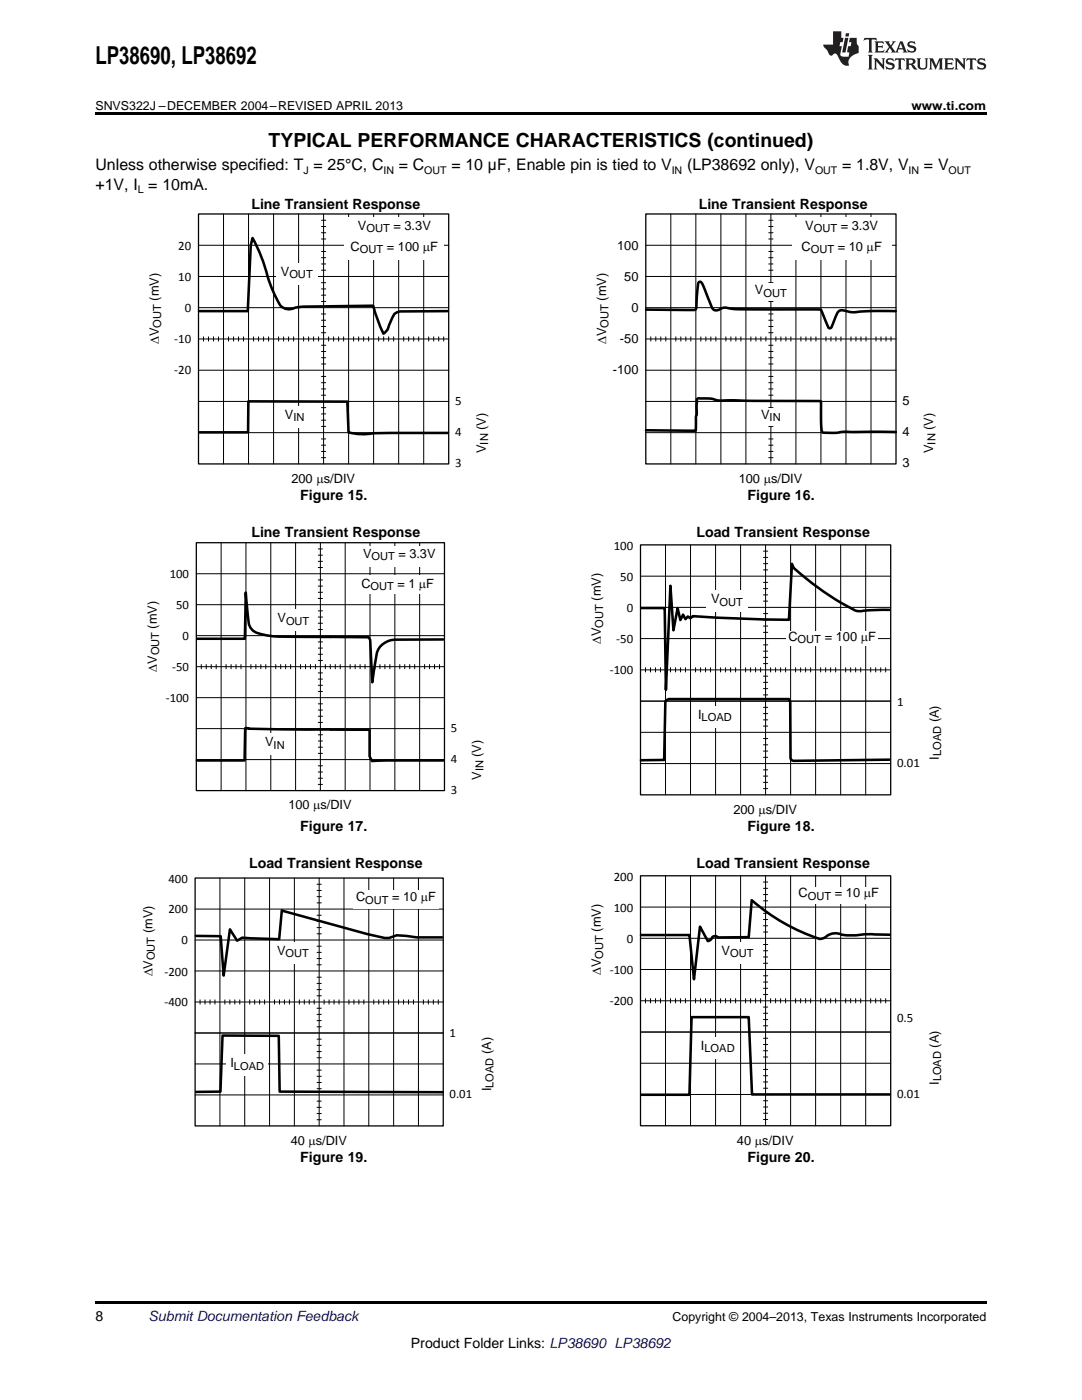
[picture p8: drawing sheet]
<svg xmlns="http://www.w3.org/2000/svg" width="216mm" height="279mm" viewBox="0 0 216 279" stroke-linecap="round" stroke-linejoin="round" font-family="sans-serif">
<path d="M19 259.7h177.8v.5h-177.8z" fill="#000"/>
<g fill="#fff">
<path d="M66.9 233.7h.3v.7h-.3z"/>
<path d="M156.1 233.7h.4v.7h-.4z"/>
</g>
<path d="M38.9 175.2h49.5v49.5h-49.5z" fill="none" stroke="#000" stroke-width=".25"/>
<g fill="none" stroke="#000" stroke-width=".2">
<path d="M43.9 175.2v49.5M48.8 175.2v49.5M53.8 175.2v49.5M58.7 175.2v49.5M63.3 178.9h.8M63.3 177.7h.8M63.3 176.5h.8M63.7 175.2v49.5M68.6 175.2v49.5M73.6 175.2v49.5M78.5 175.2v49.5M83.5 175.2v49.5"/>
<path d="M38.9 200h49.5M38.9 193.8h49.5M38.9 187.6h49.5M38.9 181.4h49.5M39.9 199.5v.9M40.9 199.5v.9M41.9 199.5v.9M42.9 199.5v.9M44.9 199.5v.9M45.9 199.5v.9M46.9 199.5v.9M47.8 199.5v.9"/>
<path d="M49.8 199.5v.9M50.8 199.5v.9M51.8 199.5v.9M52.8 199.5v.9M54.8 199.5v.9M55.8 199.5v.9M56.8 199.5v.9M57.8 199.5v.9M59.7 199.5v.9M60.7 199.5v.9M61.7 199.5v.9M62.7 199.5v.9"/>
<path d="M63.3 198.7h.8M63.3 197.5h.8M63.3 196.3h.8M63.3 195h.8M63.3 192.5h.8M63.3 191.3h.8M63.3 190.1h.8M63.3 188.8h.8M63.3 186.4h.8M63.3 185.1h.8M63.3 183.9h.8M63.3 182.7h.8"/>
<path d="M63.3 180.2h.8M64.7 199.5v.9M65.7 199.5v.9M66.7 199.5v.9M67.6 199.5v.9M69.6 199.5v.9M70.6 199.5v.9M71.6 199.5v.9M72.6 199.5v.9M74.6 199.5v.9M75.6 199.5v.9M76.6 199.5v.9"/>
<path d="M77.5 199.5v.9M79.5 199.5v.9M80.5 199.5v.9M81.5 199.5v.9M82.5 199.5v.9M84.5 199.5v.9M85.5 199.5v.9M86.5 199.5v.9M87.5 199.5v.9M38.9 218.5h49.5M38.9 212.3h49.5M38.9 206.2h49.5"/>
<path d="M63.3 219.8h.8M63.3 217.3h.8M63.3 216h.8M63.3 214.8h.8M63.3 213.6h.8M63.3 211.1h.8M63.3 209.9h.8M63.3 208.6h.8M63.3 207.4h.8M63.3 204.9h.8M63.3 203.7h.8M63.3 202.4h.8"/>
<path d="M63.3 201.2h.8M63.3 223.5h.8M63.3 222.2h.8M63.3 221h.8"/>
</g>
<g fill="#fff">
<path d="M45.2 210.4h8.3v4.4h-8.3z" fill-rule="evenodd"/>
<path d="M54.3 188.1h8.3v4.3h-8.3z" fill-rule="evenodd"/>
<path d="M70.4 177.7h17.2v3.6h-17.2z" fill-rule="evenodd"/>
</g>
<g fill="none" stroke="#000" stroke-width=".2">
<path d="M132.8 174.8v49.9M137.8 174.8v49.9M142.8 174.8v49.9M147.8 174.8v49.9M152.3 179.8h.9M152.3 178.5h.9M152.3 177.3h.9M152.3 176h.9M152.8 174.8v49.9M157.8 174.8v49.9M162.7 174.8v49.9M167.7 174.8v49.9"/>
<path d="M172.7 174.8v49.9M127.8 199.7h49.9M127.8 193.5h49.9M127.8 187.3h49.9M127.8 181h49.9M128.8 199.3v.9M129.8 199.3v.9M130.8 199.3v.9M131.8 199.3v.9M133.8 199.3v.9M134.8 199.3v.9M135.8 199.3v.9"/>
<path d="M136.8 199.3v.9M138.8 199.3v.9M139.8 199.3v.9M140.8 199.3v.9M141.8 199.3v.9M143.8 199.3v.9M144.8 199.3v.9M145.8 199.3v.9M146.8 199.3v.9M148.8 199.3v.9M149.8 199.3v.9M150.8 199.3v.9"/>
<path d="M151.8 199.3v.9M152.3 198.5h.9M152.3 197.2h.9M152.3 196h.9M152.3 194.7h.9M152.3 192.2h.9M152.3 191h.9M152.3 189.7h.9M152.3 188.5h.9M152.3 186h.9M152.3 184.8h.9M152.3 183.5h.9"/>
<path d="M152.3 182.3h.9M153.8 199.3v.9M154.8 199.3v.9M155.8 199.3v.9M156.8 199.3v.9M158.8 199.3v.9M159.8 199.3v.9M160.8 199.3v.9M161.8 199.3v.9M163.7 199.3v.9M164.7 199.3v.9M165.7 199.3v.9"/>
<path d="M166.7 199.3v.9M168.7 199.3v.9M169.7 199.3v.9M170.7 199.3v.9M171.7 199.3v.9M173.7 199.3v.9M174.7 199.3v.9M175.7 199.3v.9M176.7 199.3v.9M38.9 206.2h49.5M127.8 218.4h49.9M127.8 212.2h49.9"/>
<path d="M127.8 206h49.9M152.3 219.7h.9M152.3 217.2h.9M152.3 215.9h.9M152.3 214.7h.9M152.3 213.4h.9M152.3 210.9h.9M152.3 209.7h.9M152.3 208.5h.9M152.3 207.2h.9M152.3 204.7h.9M152.3 203.5h.9"/>
<path d="M152.3 202.2h.9M152.3 201h.9M152.3 223.4h.9M152.3 222.2h.9M152.3 220.9h.9"/>
</g>
<path d="M39.1 186.8h4.9l.6 7.9 1.3-9.2 1.4 2.2 1-.6 7.4 .3 .5-5.7 17.1 4.7 3.5 .8h.8l1.6-.5 3.9 .4h5.1M39.2 217.9h4.8l.4-11.2h11.2l.2 11.2 32.5 .1" fill="none" stroke="#000" stroke-width=".51"/>
<path d="M127.8 174.8h49.9v49.9h-49.9z" fill="none" stroke="#000" stroke-width=".26"/>
<g fill="#fff">
<path d="M138.9 206.9h8.7v4.4h-8.7z" fill-rule="evenodd"/>
<path d="M143 188h8.4v4.4h-8.4z" fill-rule="evenodd"/>
<path d="M158.6 177h17.5v3.4h-17.5z" fill-rule="evenodd"/>
</g>
<path d="M127.8 206h49.9" fill="none" stroke="#000" stroke-width=".2"/>
<path d="M177.6 186.5h-4.9a12.3 12.3 0 0 1-5.7-.2 3.7 3.7 0 0 0-2.7 .9l-.7 .2a39.2 39.2 0 0 1-13.6-7.8l-.6 7.4-6.1 .1a.74 .74 0 0 0-1.3 .2l-.8 .5-1.5-2.9-1.2 10.5-.9-8.8h-9.7M177.6 218.4h-27.5l-.7-15.4h-11.4l-.4 15.5h-9.6" fill="none" stroke="#000" stroke-width=".51"/>
<g fill="#fff">
<path d="M66.9 167.6h.3v.7h-.3z"/>
<path d="M156.1 167.6h.4v.7h-.4z"/>
</g>
<path d="M39.2 108.3h49.5v49.5h-49.5z" fill="none" stroke="#000" stroke-width=".25"/>
<g fill="none" stroke="#000" stroke-width=".2">
<path d="M39.2 114.5h49.5M44.1 108.3v49.5M49.1 108.3v49.5M54 108.3v49.5M59 108.3v49.5M63.5 119.4h.9M63.5 118.2h.9M63.5 117h.9M63.5 115.7h.9M63.5 113.3h.9M63.5 112h.9M63.5 110.8h.9"/>
<path d="M63.5 109.6h.9M63.9 108.3v49.5M68.9 108.3v49.5M73.8 108.3v49.5M78.8 108.3v49.5M83.7 108.3v49.5M39.2 139.2h49.5M39.2 133.1h49.5M39.2 126.9h49.5M39.2 120.7h49.5M40.2 132.6v.9M41.2 132.6v.9"/>
<path d="M42.1 132.6v.9M43.1 132.6v.9M45.1 132.6v.9M46.1 132.6v.9M47.1 132.6v.9M48.1 132.6v.9M50.1 132.6v.9M51.1 132.6v.9M52 132.6v.9M53 132.6v.9M55 132.6v.9M56 132.6v.9"/>
<path d="M57 132.6v.9M58 132.6v.9M60 132.6v.9M61 132.6v.9M62 132.6v.9M62.9 132.6v.9M63.5 138h.9M63.5 136.8h.9M63.5 135.5h.9M63.5 134.3h.9M63.5 131.8h.9M63.5 130.6h.9"/>
<path d="M63.5 129.3h.9M63.5 128.1h.9M63.5 125.6h.9M63.5 124.4h.9M63.5 123.1h.9M63.5 121.9h.9M64.9 132.6v.9M65.9 132.6v.9M66.9 132.6v.9M67.9 132.6v.9M69.9 132.6v.9M70.9 132.6v.9"/>
<path d="M71.9 132.6v.9M72.8 132.6v.9M74.8 132.6v.9M75.8 132.6v.9M76.8 132.6v.9M77.8 132.6v.9M79.8 132.6v.9M80.8 132.6v.9M81.8 132.6v.9M82.7 132.6v.9M84.7 132.6v.9M85.7 132.6v.9"/>
<path d="M86.7 132.6v.9M87.7 132.6v.9M39.2 151.6h49.5M39.2 145.4h49.5M63.5 156.5h.9M63.5 155.3h.9M63.5 154.1h.9M63.5 152.8h.9M63.5 150.4h.9M63.5 149.1h.9M63.5 147.9h.9M63.5 146.6h.9"/>
<path d="M63.5 144.2h.9M63.5 142.9h.9M63.5 141.7h.9M63.5 140.5h.9"/>
</g>
<g fill="#fff">
<path d="M51.5 146.4h6.7v4.3h-6.7z" fill-rule="evenodd"/>
<path d="M54.4 121.6h8.3v4.4h-8.3z" fill-rule="evenodd"/>
<path d="M71.5 108.9h16.3v4.2h-16.3z" fill-rule="evenodd"/>
</g>
<path d="M39.4 127.5h9.5l.1-9.3 .5 4.7a4.3 4.3 0 0 0 .7 2.7 6.3 6.3 0 0 0 4 1.3l19.4 .3 .3 .5 .4 8.5 .7-5a3.8 3.8 0 0 1 3.9-3.5l9.5-.1M66 145.6h7.7v5.3l.5 1 14.2-.1M66.1 145.6h-9.2l-8-.3-.1 6.5h-9.5" fill="none" stroke="#000" stroke-width=".51"/>
<path d="M72.1 114.9h14.5v3.6h-14.5z" fill-rule="evenodd" fill="#fff"/>
<path d="M127.8 108.7h49.9v49.9h-49.9z" fill="none" stroke="#000" stroke-width=".26"/>
<g fill="none" stroke="#000" stroke-width=".2">
<path d="M127.8 115h49.9M132.8 108.7v49.9M137.8 108.7v49.9M142.8 108.7v49.9M147.8 108.7v49.9M152.3 120h.9M152.3 118.7h.9M152.3 117.5h.9M152.3 116.2h.9M152.3 113.7h.9M152.3 112.5h.9M152.3 111.2h.9"/>
<path d="M152.3 110h.9M152.8 108.7v49.9M157.8 108.7v49.9M162.7 108.7v49.9M167.7 108.7v49.9M172.7 108.7v49.9M127.8 139.9h49.9M127.8 133.7h49.9M127.8 127.4h49.9M127.8 121.2h49.9M128.8 133.3v.8M129.8 133.3v.8"/>
<path d="M130.8 133.3v.8M131.8 133.3v.8M133.8 133.3v.8M134.8 133.3v.8M135.8 133.3v.8M136.8 133.3v.8M138.8 133.3v.8M139.8 133.3v.8M140.8 133.3v.8M141.8 133.3v.8M143.8 133.3v.8M144.8 133.3v.8"/>
<path d="M145.8 133.3v.8M146.8 133.3v.8M148.8 133.3v.8M149.8 133.3v.8M150.8 133.3v.8M151.8 133.3v.8M152.3 138.7h.9M152.3 137.4h.9M152.3 136.2h.9M152.3 134.9h.9M152.3 132.4h.9M152.3 131.2h.9"/>
<path d="M152.3 129.9h.9M152.3 128.7h.9M152.3 126.2h.9M152.3 124.9h.9M152.3 123.7h.9M152.3 122.5h.9M153.8 133.3v.8M154.8 133.3v.8M155.8 133.3v.8M156.8 133.3v.8M158.8 133.3v.8M159.8 133.3v.8"/>
<path d="M160.8 133.3v.8M161.8 133.3v.8M163.7 133.3v.8M164.7 133.3v.8M165.7 133.3v.8M166.7 133.3v.8M168.7 133.3v.8M169.7 133.3v.8M170.7 133.3v.8M171.7 133.3v.8M173.7 133.3v.8M174.7 133.3v.8"/>
<path d="M175.7 133.3v.8M176.7 133.3v.8M127.8 152.4h49.9M127.8 146.2h49.9M152.3 157.4h.9M152.3 156.1h.9M152.3 154.9h.9M152.3 153.6h.9M152.3 151.1h.9M152.3 149.9h.9M152.3 148.6h.9M152.3 147.4h.9"/>
<path d="M152.3 144.9h.9M152.3 143.7h.9M152.3 142.4h.9M152.3 141.2h.9"/>
</g>
<g fill="#fff">
<path d="M138.4 140.9h8.6v4.3h-8.6z" fill-rule="evenodd"/>
<path d="M140.9 117.8h8.4v4.4h-8.4z" fill-rule="evenodd"/>
<path d="M156.9 126h18.3v2.9h-18.3z" fill-rule="evenodd"/>
</g>
<path d="M127.8 139.9h49.9" fill="none" stroke="#000" stroke-width=".2"/>
<path d="M128 121.3h4.6l.3 16.4 .9-20.8 .6 8.9 .8-4.5 .6 2.5 .5-1.1 .5 .9 .5-.6 .4 .4 .6-.4 9.5 .5 9.6 .2 .6-11.2 .5 1 4.2 3.4 4.2 2.8 3.7 2.1 .8 .2 3.1-.3h3M177.5 151.6l-19.1 .2a.69 .69 0 0 1-.7-.5v-11.2l-.3-.6h-23.9l-.7 .4-.3 11.8h-4.6" fill="none" stroke="#000" stroke-width=".51"/>
<g fill="#fff">
<path d="M66.9 101.6h.3v.7h-.3z"/>
<path d="M156.1 101.6h.4v.7h-.4z"/>
</g>
<path d="M39.6 42.7h49.9v49.9h-49.9z" fill="none" stroke="#000" stroke-width=".26"/>
<g fill="none" stroke="#000" stroke-width=".2">
<path d="M39.6 55.2h49.9M39.6 48.9h49.9M44.6 42.7v49.9M49.6 42.7v49.9M54.6 42.7v49.9M59.6 42.7v49.9M64.1 58.9h.9M64.1 57.7h.9M64.1 56.4h.9M64.1 53.9h.9M64.1 52.7h.9M64.1 51.4h.9"/>
<path d="M64.1 50.2h.9M64.1 47.7h.9M64.1 46.5h.9M64.1 45.2h.9M64.1 44h.9M64.6 42.7v49.9M69.6 42.7v49.9M74.6 42.7v49.9M79.6 42.7v49.9M84.5 42.7v49.9M39.6 73.9h49.9M39.6 67.6h49.9"/>
<path d="M39.6 61.4h49.9M40.6 67.2v.9M41.6 67.2v.9M42.6 67.2v.9M43.6 67.2v.9M45.6 67.2v.9M46.6 67.2v.9M47.6 67.2v.9M48.6 67.2v.9M50.6 67.2v.9M51.6 67.2v.9M52.6 67.2v.9"/>
<path d="M53.6 67.2v.9M55.6 67.2v.9M56.6 67.2v.9M57.6 67.2v.9M58.6 67.2v.9M60.6 67.2v.9M61.6 67.2v.9M62.6 67.2v.9M63.6 67.2v.9M64.1 78.9h.9M64.1 77.6h.9M64.1 76.4h.9"/>
<path d="M64.1 75.1h.9M64.1 72.6h.9M64.1 71.4h.9M64.1 70.1h.9M64.1 68.9h.9M64.1 66.4h.9M64.1 65.2h.9M64.1 63.9h.9M64.1 62.7h.9M64.1 60.2h.9M65.6 67.2v.9M66.6 67.2v.9"/>
<path d="M67.6 67.2v.9M68.6 67.2v.9M70.6 67.2v.9M71.6 67.2v.9M72.6 67.2v.9M73.6 67.2v.9M75.6 67.2v.9M76.6 67.2v.9M77.5 67.2v.9M78.5 67.2v.9M80.5 67.2v.9M81.5 67.2v.9"/>
<path d="M82.5 67.2v.9M83.5 67.2v.9M85.5 67.2v.9M86.5 67.2v.9M87.5 67.2v.9M88.5 67.2v.9M39.6 86.3h49.9M39.6 80.1h49.9M64.1 91.3h.9M64.1 90.1h.9M64.1 88.8h.9M64.1 87.6h.9"/>
<path d="M64.1 85.1h.9M64.1 83.9h.9M64.1 82.6h.9M64.1 81.4h.9"/>
</g>
<g fill="#fff">
<path d="M55.4 81h6.8v4.4h-6.8z" fill-rule="evenodd"/>
<path d="M55 52.5h8.4v4.4h-8.4z" fill-rule="evenodd"/>
<path d="M68.7 43.3h20v8.5h-20z" fill-rule="evenodd"/>
</g>
<path d="M39.7 62.1h9.7l.6-13.2 .4-1.4a35.5 35.5 0 0 1 3.2 8.4l1.6 3.7a2.88 2.88 0 0 0 1.6 2 2.35 2.35 0 0 0 2-.2l1.8-.2 13.9-.2 .9 2.9 1.1 2.7 .9-1 .8-2a1.92 1.92 0 0 1 2.1-1.4l9-.1M39.8 86.3h9.7l.1-6.2 19.7 .1 .2 6.1 1.5 .3 1.4 .1 5.5-.3h11.5" fill="none" stroke="#000" stroke-width=".51"/>
<path d="M128.9 42.7h49.9v49.9h-49.9z" fill="none" stroke="#000" stroke-width=".26"/>
<g fill="none" stroke="#000" stroke-width=".2">
<path d="M128.9 55.2h49.9M128.9 48.9h49.9M133.9 42.7v49.9M138.8 42.7v49.9M143.8 42.7v49.9M148.8 42.7v49.9M153.4 58.9h.8M153.4 57.7h.8M153.4 56.4h.8M153.4 53.9h.8M153.4 52.7h.8M153.4 51.4h.8"/>
<path d="M153.4 50.2h.8M153.4 47.7h.8M153.4 46.5h.8M153.4 45.2h.8M153.4 44h.8M153.8 42.7v49.9M158.8 42.7v49.9M163.8 42.7v49.9M168.8 42.7v49.9M173.8 42.7v49.9M128.9 73.9h49.9M128.9 67.6h49.9"/>
<path d="M128.9 61.4h49.9M129.9 67.2v.9M130.9 67.2v.9M131.9 67.2v.9M132.9 67.2v.9M134.9 67.2v.9M135.9 67.2v.9M136.9 67.2v.9M137.8 67.2v.9M139.8 67.2v.9M140.8 67.2v.9M141.8 67.2v.9"/>
<path d="M142.8 67.2v.9M144.8 67.2v.9M145.8 67.2v.9M146.8 67.2v.9M147.8 67.2v.9M149.8 67.2v.9M150.8 67.2v.9M151.8 67.2v.9M152.8 67.2v.9M153.4 78.9h.8M153.4 77.6h.8M153.4 76.4h.8"/>
<path d="M153.4 75.1h.8M153.4 72.6h.8M153.4 71.4h.8M153.4 70.1h.8M153.4 68.9h.8M153.4 66.4h.8M153.4 65.2h.8M153.4 63.9h.8M153.4 62.7h.8M153.4 60.2h.8M154.8 67.2v.9M155.8 67.2v.9"/>
<path d="M156.8 67.2v.9M157.8 67.2v.9M159.8 67.2v.9M160.8 67.2v.9M161.8 67.2v.9M162.8 67.2v.9M164.8 67.2v.9M165.8 67.2v.9M166.8 67.2v.9M167.8 67.2v.9M169.8 67.2v.9M170.8 67.2v.9"/>
<path d="M171.8 67.2v.9M172.8 67.2v.9M174.8 67.2v.9M175.8 67.2v.9M176.8 67.2v.9M177.8 67.2v.9M128.9 86.3h49.9M128.9 80.1h49.9M153.4 91.3h.8M153.4 90.1h.8M153.4 88.8h.8M153.4 87.6h.8"/>
<path d="M153.4 85.1h.8M153.4 83.9h.8M153.4 82.6h.8M153.4 81.4h.8"/>
</g>
<g fill="#fff">
<path d="M150.4 81.4h6.8v3.6h-6.8z" fill-rule="evenodd"/>
<path d="M149.6 56.6h8.4v3.5h-8.4z" fill-rule="evenodd"/>
<path d="M158 43.3h19.9v8.5h-19.9z" fill-rule="evenodd"/>
</g>
<path d="M128.9 61.8h9.8l.2-.3 .3-4.2a.89 .89 0 0 1 .4-1.1l.5 .4 1.1 2.6a6.9 6.9 0 0 0 1.3 2.7 3.2 3.2 0 0 0 1.9-.5l2.9 .3 16.4 .1 1.5 3.3a.44 .44 0 0 0 .5 .4 .44 .44 0 0 0 .4-.5l1-2.5a1.25 1.25 0 0 1 1.8-.4 5.9 5.9 0 0 0 2.9 .1l6.9-.1M128.9 85.9h9.9l.3-6.3a9.6 9.6 0 0 1 4 .3l20.6 .2 .2 5 .2 1.1a14 14 0 0 0 4.7 0h10" fill="none" stroke="#000" stroke-width=".51"/>
<path d="M19 22.5h177.8v.5h-177.8z" fill="#000"/>
<g fill="#231f20">
<path d="M172.5 7.6l-.1 .5 .4-.2h.6v.1v2.1l-.2 .4h.9l-.2-.4v-2.1l.1-.1h.5l.5 .2-.2-.5zM174.5 8.3l.2 .3v1.5l-.2 .4h1.8l.2-.6a1.04 1.04 0 0 1-1.3 .2v-.7h.6l.3 .2v-.6l-.3 .2h-.6v-.6l.8-.1 .4 .3-.2-.5zM176.5 8.3l.9 1.1-.9 1.1h.8l-.2-.2 .4-.7 .5 .7-.2 .2h1.5l-.2-.2 .2-.4h.9l.1 .4-.2 .2h1l-.3-.3-.7-1.9h-.5l-.9 2-.8-1 .9-1h-.8l.1 .3-.4 .5-.3-.6 .1-.2zM179.7 8.6l.4 1h-.7zM181.3 8.4a.63 .63 0 0 0-.2 .7 .63 .63 0 0 0 .6 .4l.6 .2 .1 .2a.75 .75 0 0 1-.7 .4 .75 .75 0 0 1-.6-.5l.1 .7 .1-.1a1.11 1.11 0 0 0 1.5-.6 1.13 1.13 0 0 0-1.2-.8l-.1-.4a1.04 1.04 0 0 1 1.2 .2l-.2-.5-.2 .1-.4-.2zM173.2 10.9l.2 .4v2.2l-.2 .4h1l-.3-.4v-2.2l.3-.4zM174.3 11.6l.3 .4v1.5l-.3 .4h.8l-.2-.4v-1.3l1.5 1.7v-1.9l.2-.4h-.7l.2 .4v.9l-1.1-1.3zM177 11.8a.62 .62 0 0 0-.2 .7 .62 .62 0 0 0 .6 .4l.6 .1 .1 .3a.76 .76 0 0 1-.7 .3 .76 .76 0 0 1-.7-.4l.2 .7 .1-.1a1.11 1.11 0 0 0 1.5-.6 1.13 1.13 0 0 0-1.2-.8l-.1-.4a1.04 1.04 0 0 1 1.2 .2l-.2-.6-.2 .1-.5-.1zM178.7 11.6l-.2 .6a.61 .61 0 0 1 .8-.3v1.6l-.2 .4h.9l-.2-.4v-1.6a.63 .63 0 0 1 .7 .3l-.1-.6zM180.6 11.6l.3 .4v1.5l-.3 .4h1l-.2-.2-.1-.8 .6 .2a.76 .76 0 0 0 1.2 .7l-1-1a.58 .58 0 0 0 .6-.5 .58 .58 0 0 0-.5-.6zM181.4 11.9h.1a.45 .45 0 0 1 .5 .1 .45 .45 0 0 1 .1 .5l-.8 .2zM182.9 11.6l.2 .2a2.17 2.17 0 0 0 .3 1.9 .99 .99 0 0 0 1.6-.6v-1.1l.2-.4h-.7l.2 .2a1.92 1.92 0 0 1-.2 1.8 .6 .6 0 0 1-.9-.5v-1.1l.2-.4zM185.4 11.6l.2 .4v1.5l-.2 .4h.7l-.2-.4v-1.4l.8 1.8 .8-1.8v1.4l-.2 .4h.9l-.2-.4v-1.5l.2-.4h-.8l-.6 1.5-.6-1.5zM188.4 11.6l.2 .4v1.5l-.2 .4h1.8l.1-.6a1.04 1.04 0 0 1-1.2 .1v-.6h.5l.4 .2v-.6l-.4 .2h-.5v-.7h.8l.3 .3-.1-.6zM190.5 11.6l.2 .4v1.5l-.2 .4h.7l-.2-.4v-1.3l1.5 1.7v-1.9l.2-.4h-.7l.2 .4v.9l-1.1-1.3zM192.9 11.6l-.1 .6a.61 .61 0 0 1 .7-.3l.1 1.6-.3 .4h1l-.3-.4 .1-1.6a.63 .63 0 0 1 .7 .3l-.1-.6zM195.2 11.8a.62 .62 0 0 0-.2 .7 .62 .62 0 0 0 .6 .4l.6 .1 .1 .3a.76 .76 0 0 1-.7 .3 .76 .76 0 0 1-.6-.4l.1 .7 .1-.1a1.11 1.11 0 0 0 1.6-.6 1.13 1.13 0 0 0-1.3-.8l-.1-.4a1.04 1.04 0 0 1 1.2 .2l-.1-.6-.2 .1-.5-.1z"/>
<path d="M166.2 6.3v2.6h-1.9v.4l.8 .9a.91 .91 0 0 0 1 .8 .56 .56 0 0 1 .5-.3 .56 .56 0 0 1 .5 .3l.4 .8a1.53 1.53 0 0 0 1.9 1.2 1.54 1.54 0 0 1 1-2.1l.9-.3v-1.4a1.52 1.52 0 0 1-.4-1.6h-1.3l-.2 .8h.5l-.2 .8h-.5l-.1 1v.2l.4 .1-.2 .8a1.93 1.93 0 0 1-1.6-.3l.3-1.8h-.5l.2-.8h.4l.2-.8h-.4v-1.3zM168.6 7.6l-.6 2.9h.7l.6-2.9zM168.8 6.6l-.1 .7h.6l.2-.7z"/>
</g>
<text font-size="4.9" x="19" y="12.8">LP38690, LP38692</text>
<text font-size="3.9" x="53.6" y="29.3">TYPICAL PERFORMANCE CHARACTERISTICS (continued)</text>
<g font-size="3.2">
<text x="19" y="34">Unless otherwise specified: T = 25°C, C</text>
<text x="79.6" y="34">= C</text>
<text x="90.1" y="34">= 10 µF, Enable pin is tied to V</text>
<text x="137.1" y="34">(LP38692 only), V</text>
<text x="168" y="34">= 1.8V, V</text>
<text x="184.4" y="34">= V</text>
<text x="19" y="37.9">+1V, I = 10mA.</text>
</g>
<g font-size="2.8">
<text x="50.2" y="41.6">Line Transient Response</text>
<text x="139.4" y="41.6">Line Transient Response</text>
<text x="59.9" y="99.8">Figure 15.</text>
<text x="149.2" y="99.8">Figure 16.</text>
<text x="50.2" y="107.2">Line Transient Response</text>
<text x="139" y="107.2">Load Transient Response</text>
<text x="59.9" y="165.9">Figure 17.</text>
<text x="149.2" y="165.9">Figure 18.</text>
<text x="49.7" y="173.3">Load Transient Response</text>
<text x="139" y="173.3">Load Transient Response</text>
<text x="59.9" y="231.9">Figure 19.</text>
<text x="149.2" y="231.9">Figure 20.</text>
<text x="19" y="263.6">8</text>
<text x="82" y="269">Product Folder Links: LP38690 LP38692</text>
</g>
<text font-size="2.8" fill="#0000c8" x="29.6" y="263.6">Submit Documentation Feedback</text>
<g font-size="2.6">
<text x="71.4" y="45.9">V</text>
<text x="78.5" y="45.9">= 3.3V</text>
<text x="160.7" y="45.9">V</text>
<text x="167.8" y="45.9">= 3.3V</text>
<text x="35.6" y="49.8">20</text>
<text x="70" y="50">C</text>
<text x="77.2" y="50">= 100 PF</text>
<text x="123.1" y="49.8">100</text>
<text x="159.9" y="50">C</text>
<text x="167.2" y="50">= 10 P</text>
<text x="174.4" y="50">F</text>
<text x="31.7" y="60" transform="rotate(-90 31.7 60)">(mV)</text>
<text x="35.6" y="56">10</text>
<text x="56" y="55.1">V</text>
<text x="120.9" y="60" transform="rotate(-90 120.9 60)">(mV)</text>
<text x="124.6" y="56">50</text>
<text x="150.6" y="58.7">V</text>
<text x="36.9" y="62.2">0</text>
<text x="126" y="62.2">0</text>
<text x="31.7" y="68.7" transform="rotate(-90 31.7 68.7)">'V</text>
<text x="34.8" y="68.5">-10</text>
<text x="120.9" y="68.7" transform="rotate(-90 120.9 68.7)">'V</text>
<text x="123.7" y="68.5">-50</text>
<text x="34.8" y="74.7">-20</text>
<text x="122.3" y="74.7">-100</text>
<text x="56.9" y="83.6">V</text>
<text x="90.8" y="80.8">5</text>
<text x="151.9" y="83.6">V</text>
<text x="180.1" y="80.8">5</text>
<text x="90.8" y="87">4</text>
<text x="96.9" y="85.8" transform="rotate(-90 96.9 85.8)">(V)</text>
<text x="180.1" y="87">4</text>
<text x="186.2" y="85.8" transform="rotate(-90 186.2 85.8)">(V)</text>
<text x="90.8" y="93.3">3</text>
<text x="96.9" y="90.4" transform="rotate(-90 96.9 90.4)">V</text>
<text x="180.1" y="93.3">3</text>
<text x="186.2" y="90.4" transform="rotate(-90 186.2 90.4)">V</text>
<text x="58.1" y="96.4">200 Ps/DIV</text>
<text x="147.4" y="96.4">100 Ps/DIV</text>
<text x="122.5" y="109.7">100</text>
<text x="119.9" y="119.9" transform="rotate(-90 119.9 119.9)">(mV)</text>
<text x="123.7" y="115.9">50</text>
<text x="125" y="122.1">0</text>
<text x="141.9" y="120.4">V</text>
<text x="119.9" y="128.5" transform="rotate(-90 119.9 128.5)">'V</text>
<text x="123" y="128.4">-50</text>
<text x="157.3" y="127.9">C</text>
<text x="164.6" y="127.9">= 100 P</text>
<text x="173.2" y="127.9">F</text>
<text x="121.7" y="134.6">-100</text>
<text x="139.3" y="143.4">I</text>
<text x="179" y="140.8">1</text>
<text x="187.4" y="144.2" transform="rotate(-90 187.4 144.2)">(A)</text>
<text x="179" y="153.1">0.01</text>
<text x="187.4" y="151.6" transform="rotate(-90 187.4 151.6)">I</text>
<text x="146.3" y="162.4">200 Ps/DIV</text>
<text x="122.5" y="175.8">200</text>
<text x="159.3" y="179.1">C</text>
<text x="166.6" y="179.1">= 10 PF</text>
<text x="119.9" y="185.9" transform="rotate(-90 119.9 185.9)">(mV)</text>
<text x="122.5" y="181.9">100</text>
<text x="125" y="188.1">0</text>
<text x="144" y="190.6">V</text>
<text x="119.9" y="194.6" transform="rotate(-90 119.9 194.6)">'V</text>
<text x="121.7" y="194.5">-100</text>
<text x="121.7" y="200.6">-200</text>
<text x="179" y="203.9">0.5</text>
<text x="139.9" y="209.5">I</text>
<text x="187.4" y="209.1" transform="rotate(-90 187.4 209.1)">(A)</text>
<text x="179" y="219.1">0.01</text>
<text x="187.4" y="216.5" transform="rotate(-90 187.4 216.5)">I</text>
<text x="147" y="228.4">40 Ps/DIV</text>
</g>
<g font-size="2.5">
<text x="19" y="21.9">SNVS322J –DECEMBER 2004–REVISED APRIL 2013</text>
<text x="181.9" y="21.9">www.ti.com</text>
<text x="72.5" y="111.4">V</text>
<text x="79.5" y="111.4">= 3.3V</text>
<text x="33.9" y="115.4">100</text>
<text x="72.1" y="117.3">C</text>
<text x="79.3" y="117.3">= 1 PF</text>
<text x="31.3" y="125.5" transform="rotate(-90 31.3 125.5)">(mV)</text>
<text x="35.2" y="121.5">50</text>
<text x="55.4" y="124.2">V</text>
<text x="36.4" y="127.7">0</text>
<text x="31.3" y="134.1" transform="rotate(-90 31.3 134.1)">'V</text>
<text x="34.4" y="133.9">-50</text>
<text x="33.1" y="140">-100</text>
<text x="52.9" y="149">V</text>
<text x="90" y="146.1">5</text>
<text x="90" y="152.3">4</text>
<text x="96" y="155.6" transform="rotate(-90 96 155.6)">V</text>
<text x="96" y="151" transform="rotate(-90 96 151)">(V)</text>
<text x="57.6" y="161.5">100 Ps/DIV</text>
<text x="90" y="158.4">3</text>
<text x="33.6" y="176.2">400</text>
<text x="71" y="179.9">C</text>
<text x="78.2" y="179.9">= 10</text>
<text x="83.9" y="179.9">PF</text>
<text x="33.6" y="182.3">200</text>
<text x="30.4" y="186.3" transform="rotate(-90 30.4 186.3)">(mV)</text>
<text x="36.2" y="188.5">0</text>
<text x="55.3" y="190.6">V</text>
<text x="30.4" y="194.9" transform="rotate(-90 30.4 194.9)">'V</text>
<text x="32.8" y="194.7">-200</text>
<text x="32.8" y="200.9">-400</text>
<text x="89.7" y="207">1</text>
<text x="46" y="213">I</text>
<text x="98" y="210.4" transform="rotate(-90 98 210.4)">(A)</text>
<text x="89.7" y="219.2">0.01</text>
<text x="98" y="217.8" transform="rotate(-90 98 217.8)">I</text>
<text x="58" y="228.5">40 Ps/DIV</text>
<text x="134.2" y="263.6">Copyright © 2004–2013, Texas Instruments Incorporated</text>
</g>
<g font-size="2.2">
<text x="73.1" y="46.4">OUT</text>
<text x="162.4" y="46.4">OUT</text>
<text x="71.8" y="50.5">OUT</text>
<text x="161.8" y="50.5">OUT</text>
<text x="57.7" y="55.5">OUT</text>
<text x="152.3" y="59.2">OUT</text>
<text x="32.2" y="65.4" transform="rotate(-90 32.2 65.4)">OUT</text>
<text x="121.4" y="65.4" transform="rotate(-90 121.4 65.4)">OUT</text>
<text x="58.6" y="84">IN</text>
<text x="97.4" y="88.7" transform="rotate(-90 97.4 88.7)">IN</text>
<text x="153.6" y="84.1">IN</text>
<text x="186.6" y="88.7" transform="rotate(-90 186.6 88.7)">IN</text>
<text x="74.1" y="111.8">OUT</text>
<text x="73.9" y="117.7">OUT</text>
<text x="57.1" y="124.7">OUT</text>
<text x="120.4" y="125.3" transform="rotate(-90 120.4 125.3)">OUT</text>
<text x="143.6" y="120.9">OUT</text>
<text x="31.8" y="130.8" transform="rotate(-90 31.8 130.8)">OUT</text>
<text x="159.2" y="128.3">OUT</text>
<text x="140" y="143.9">LOAD</text>
<text x="54.6" y="149.4">IN</text>
<text x="96.5" y="153.9" transform="rotate(-90 96.5 153.9)">IN</text>
<text x="187.8" y="150.9" transform="rotate(-90 187.8 150.9)">LOAD</text>
<text x="161.2" y="179.6">OUT</text>
<text x="72.9" y="180.3">OUT</text>
<text x="30.9" y="191.6" transform="rotate(-90 30.9 191.6)">OUT</text>
<text x="57" y="191.1">OUT</text>
<text x="120.4" y="191.3" transform="rotate(-90 120.4 191.3)">OUT</text>
<text x="145.7" y="191.1">OUT</text>
<text x="140.6" y="210">LOAD</text>
<text x="46.7" y="213.4">LOAD</text>
<text x="187.8" y="215.8" transform="rotate(-90 187.8 215.8)">LOAD</text>
<text x="98.5" y="217.1" transform="rotate(-90 98.5 217.1)">LOAD</text>
</g>
<g font-size="2.1">
<text x="60.5" y="34.6">J</text>
<text x="76.5" y="34.6">IN</text>
<text x="84.7" y="34.6">OUT</text>
<text x="134" y="34.6">IN</text>
<text x="162.6" y="34.6">OUT</text>
<text x="181.3" y="34.6">IN</text>
<text x="189.3" y="34.6">OUT</text>
<text x="27.5" y="38.5">L</text>
</g>
</svg>
